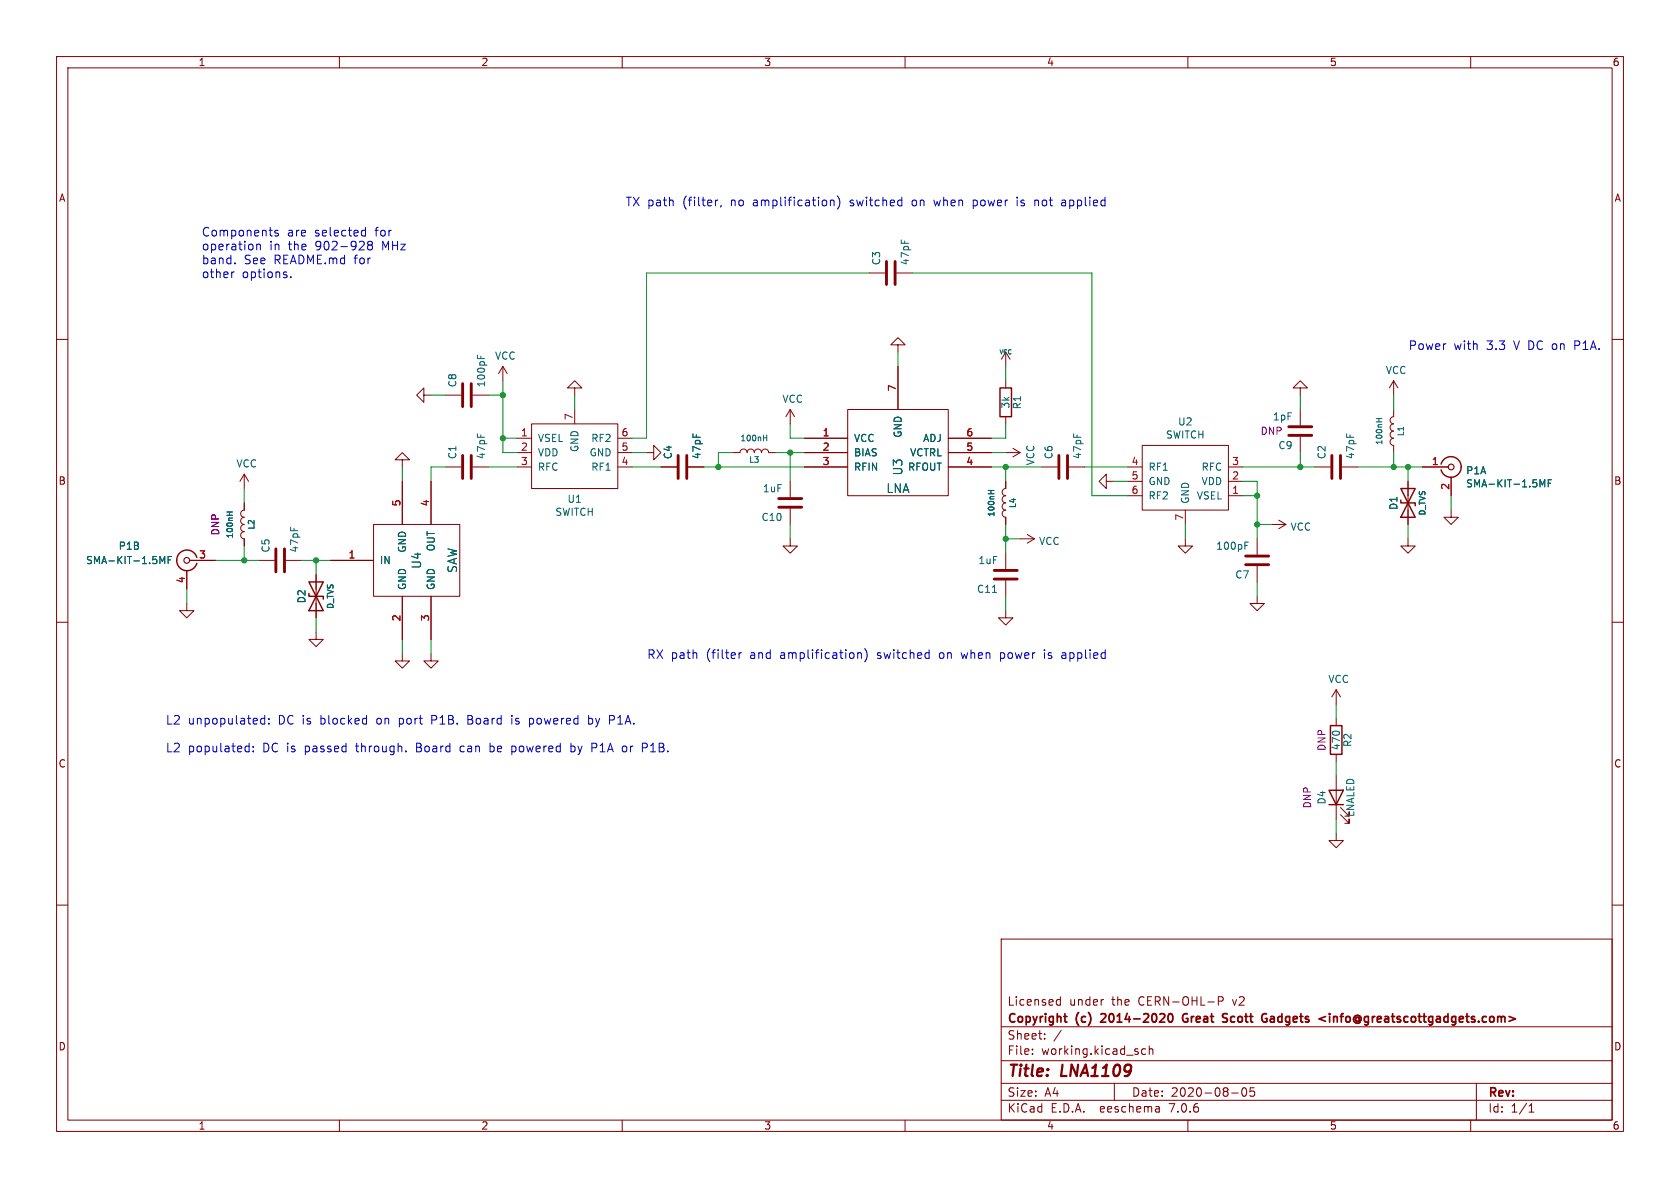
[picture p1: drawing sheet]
<svg xmlns="http://www.w3.org/2000/svg" width="297mm" height="210mm" viewBox="0 0 297 210" stroke-linecap="round" stroke-linejoin="round" font-family="sans-serif">
<g fill="none" stroke="#840000" stroke-width=".18">
<path d="M10 10h277v190h-277zM12 12h273v186h-273zM60 10v2M110 10v2M160 10v2M210 10v2M260 10v2M10 60h2M153.7 48.3h2.8M158.5 48.3h2.8M285 60h2M74.9 69.9v-1.3l-1.2 1.3 1.2 1.2v-1.2h1.3"/>
<path d="M78.7 69.9h2.8M83.6 69.9h2.8M88.9 64.8l-.8 1.2M88.9 64.8v2.5M88.9 64.8l.8 1.2M91.4 77.5h2.6M94 74.9h15.2v11.5h-15.2zM101.6 68.6h1.3l-1.3-1.3-1.3 1.3h1.3v1.3M101.6 72.4v2.5M109.2 77.5h2.6M139.7 72.4l-.8 1.3M139.7 72.4v2.5"/>
<path d="M139.7 72.4l.8 1.3M142.2 77.5h7.7M149.9 72.4h17.7v15.2h-17.7zM158.7 61h1.3l-1.3-1.3-1.2 1.3h1.2v1.2M158.7 64.8v7.6M167.6 77.5h7.7M177.8 62.2l-.8 1.3M177.8 62.2v2.6M177.8 67.3v1.3M177.8 73.7v1.2M177.8 62.2l.8 1.3M179.1 79.2l1.2 .8"/>
<path d="M201.9 78.7h15.3v11.5h-15.3zM229.9 68.6h1.2l-1.2-1.3-1.3 1.3h1.3v1.3M229.9 72.4v2.8M229.9 77.2v2.8M246.4 72.4v1.3a.64 .64 0 0 0-.7 .6 .64 .64 0 0 0 .7 .6 .64 .64 0 0 0-.7 .7 .64 .64 0 0 0 .7 .6 .64 .64 0 0 0-.7 .6 .64 .64 0 0 0 .7 .7 .64 .64 0 0 0-.7 .6 .64 .64 0 0 0 .7 .6v1.3M246.4 67.3l-.8 1.3M246.4 67.3v2.6M246.4 67.3l.7 1.3M33.5 99.1h4.6M43.2 88.9v1.3a.64 .64 0 0 0-.7 .6 .64 .64 0 0 0 .7 .6 .64 .64 0 0 0-.7 .7 .64 .64 0 0 0 .7 .6 .64 .64 0 0 0-.7 .6 .64 .64 0 0 0 .7 .7 .64 .64 0 0 0-.7 .6 .64 .64 0 0 0 .7 .7v1.2M43.2 83.8v2.6M43.2 83.8l-.8 1.3"/>
<path d="M43.2 83.8l.7 1.3M45.7 99.1h2.8M50.5 99.1h2.8M58.4 99.1h7.6M66 92.7h15.3v12.7h-15.3zM71.1 81.3h1.3l-1.3-1.3-1.3 1.3h1.3v1.3M71.1 85.1v7.6M76.2 85.1v7.6M78.7 82.6h2.8M83.6 82.6h2.8M91.4 82.6h2.6M91.4 80h2.6"/>
<path d="M109.2 82.6h2.6M109.2 80h2.6M114.3 80h1.3v-1.3l1.2 1.3-1.2 1.3v-1.3M116.8 82.6h2.8M121.7 82.6h2.8M129.5 80h1.3a.64 .64 0 0 1 .6-.6 .64 .64 0 0 1 .7 .6 .64 .64 0 0 1 .6-.6 .64 .64 0 0 1 .6 .6 .64 .64 0 0 1 .7-.6 .64 .64 0 0 1 .6 .6 .64 .64 0 0 1 .7-.6 .64 .64 0 0 1 .6 .6h1.3M139.7 95.3v1.2h1.3l-1.3 1.3-1.3-1.3h1.3M139.7 85.1v2.8M139.7 89.9v2.8M142.2 82.6h7.7M142.2 80h7.7M167.6 82.6h7.7"/>
<path d="M167.6 80h7.7M177.8 85.1v1.3a.64 .64 0 0 0-.6 .6 .64 .64 0 0 0 .6 .6 .64 .64 0 0 0-.6 .7 .64 .64 0 0 0 .6 .6 .64 .64 0 0 0-.6 .6 .64 .64 0 0 0 .6 .7 .64 .64 0 0 0-.6 .6 .64 .64 0 0 0 .6 .6v1.3M177.8 97.8v2.8M177.8 80h2.5M180.3 80l-1.2 .8M180.3 95.3h2.6M181.6 94.5l1.3 .8M182.9 95.3l-1.3 .7M184.1 82.6h2.8M189 82.6h2.8M195.6 85.1v-1.3l-1.3 1.3 1.3 1.3v-1.3h1.2M199.4 87.6h2.5"/>
<path d="M199.4 85.1h2.5M199.4 82.6h2.5M209.5 95.3v1.2h1.3l-1.3 1.3-1.2-1.3h1.2M209.5 90.2v2.5M217.2 87.6h2.5M217.2 85.1h2.5M217.2 82.6h2.5M222.2 95.3v2.7M224.8 92.7h2.5M226.1 91.9l1.2 .8M227.3 92.7l-1.2 .8M232.4 82.6h2.8"/>
<path d="M237.2 82.6h2.8M248.9 95.3v1.2h1.3l-1.3 1.3-1.3-1.3h1.3M248.9 85.1v7.6M251.5 82.6h4.5M256.5 90.2v1.2h1.3l-1.3 1.3-1.2-1.3h1.2M256.5 84.3v3.3M10 110h2M33 106.7v1.3h1.3l-1.3 1.2-1.3-1.2h1.3M33 100.8v3.3M55.9 111.8v1.2h1.2l-1.2 1.3-1.3-1.3h1.3M55.9 101.6v7.6M71.1 115.6v1.2h1.3l-1.3 1.3-1.3-1.3h1.3"/>
<path d="M71.1 105.4v7.6M76.2 115.6v1.2h1.3l-1.3 1.3-1.3-1.3h1.3M76.2 105.4v7.6M177.8 108v1.2h1.3l-1.3 1.3-1.3-1.3h1.3M177.8 102.6v2.8M222.2 105.4v1.3h1.3l-1.3 1.3-1.2-1.3h1.2M222.2 100.1v2.8M285 110h2M236.2 121.9v2.6M236.2 127v1.3M236.2 133.4v1.2M236.2 137.2v7.6"/>
<path d="M236.2 121.9l-.7 1.3M236.2 121.9l.8 1.3M10 160h2M236.2 147.3v1.3h1.3l-1.3 1.3-1.3-1.3h1.3M237 144l1.5 1.5v-.7v.7h-.8M237 142.7l1.5 1.6v-.8v.8h-.8M285 160h2M177 166h108v32h-108zM186.9 177.6h.6M186.9 176.8h.6M187.5 176.2v1.5M195 176.7h.1"/>
<path d="M215.4 177l.7-.1 .1-.2v-.4l-.2-.1h-.6v1.5M60 198v2M110 198v2M160 198v2M177 194.5h108M177 191.5h108M177 187.5h108M177 181.5h108M182.5 186.3v.1M182.5 185.5v.1M184.7 183.6v.1M184.7 182.8v.1"/>
<path d="M187.6 182.1l-1.3 2M197 191.5v3M202.5 185.5l-.4-.1-.3 .3v.4l.2 .2h.5M203.2 185.5l.2-.1 .3 .1 .1 .9M203.2 184.9v1.5M204.9 195.7l.1 .9M205 196.5l-.2 .1M205 196h-.2M210 198v2M217.7 193.2h1.2M219.7 192.4l.2-.1a.81 .81 0 0 1 .6 .6 .81 .81 0 0 1-.3 .8l-.2 .1a.81 .81 0 0 1-.3-1.4zM221.7 192.3h-.7v.7l.2-.1h.5l.1 .3-.1 .5-.2 .1-.5-.1"/>
<path d="M260 198v2M261 191.5v6.5M270.3 196.6h.9M270.3 195.5l.4-.4v1.5"/>
</g>
<g fill="none" stroke="#840000" stroke-width=".3">
<path d="M188.1 179.7h.5M194.7 179.3h-.1M195.4 179.8l-.8 .9h.9M206.6 179.3l.2-.1a.81 .81 0 0 1 .6 .6 .81 .81 0 0 1-.3 .8l-.1 .1a.81 .81 0 0 1-.4-1.4zM209.8 179.2a.75 .75 0 0 0-.8 .7 .75 .75 0 0 0 .7 .8l.2-.1M216.4 179.9l.4 .1 .2 .4-.3 .3h-.4M216.4 179.2l.6 .1M225.1 179.7l-.5 .1M235.1 179.2v.1M235.1 179.7v1M188.5 180.7h.1M209.7 180h.3"/>
<path d="M223.7 180h.3l-.1 .6M225.1 180.1h-.3a.29 .29 0 0 0-.3 .3 .29 .29 0 0 0 .3 .3h.3"/>
</g>
<g fill="none" stroke="#840000" stroke-width=".51">
<path d="M156.7 46.2v4.1M158.2 46.2v4.1M81.8 67.8v4.1M83.3 67.8v4.1M227.8 75.4h4.1M227.8 77h4.1M48.8 97v4.1M50.3 97v4.1M81.8 80.5v4.1M83.3 80.5v4.1M119.9 80.5v4.1M121.4 80.5v4.1"/>
<path d="M137.7 88.1h4M137.7 89.7h4M187.2 80.5v4.1M188.7 80.5v4.1M220.2 98.3h4.1M220.2 99.8h4.1M235.5 80.5v4.1M237 80.5v4.1M175.8 100.8h4M175.8 102.4h4"/>
</g>
<g fill="none" stroke="#006464" stroke-width=".18">
<path d="M84.4 62.8v.6M85 63v.4M135 77.4h.6M135.6 76.9v1M243.3 74h1M243.8 74v.6M28.3 98.4l.4 .9 .4-.9v1.2M29.7 99h.4M30.3 98.4h-.6v1.2M40.1 90.5h1M40.6 90.5v.6M174.7 86.7h1"/>
<path d="M175.2 86.7v.6M220.1 96.4h.4M220.1 95.8h.6M272.3 84.8l.4 .9 .4-.9v1.3M273.7 85.4h.4M274.3 84.8h-.6v1.3M175.5 104.7h.7"/>
</g>
<path d="M176.8 68.6h2v5.1h-2zM34.8 98.6a1.81 1.81 0 0 0-2.8-1 1.81 1.81 0 0 0 0 2.9 1.81 1.81 0 0 0 2.8-.9M247.6 88.4v.5h2.6v.5M247.6 86.4h2.6l-2.6 5h2.6zM254.8 82a1.81 1.81 0 0 1 2.8-.9 1.81 1.81 0 0 1 0 2.9 1.81 1.81 0 0 1-2.8-.9M54.6 104.9v.5h2.5v.5M54.6 102.9h2.5l-2.5 5.1h2.5zM234.9 139.7h2.6l-1.3 2.5zM235.2 128.3h2v5.1h-2zM234.9 142.2h2.6" fill="none" stroke="#840000" stroke-width=".25"/>
<g fill="none" stroke="#840000" stroke-width=".2">
<circle cx="33" cy="99.1" r=".51"/>
<circle cx="256.5" cy="82.6" r=".51"/>
</g>
<g fill="none" stroke="#0000c2" stroke-width=".18">
<path d="M126.9 35.4l-.3 .1M127.5 36.3l-.1 .3M146.8 35.5l.2-.1h.4l.1 1M146.8 35.4v1M148 34.6a1.75 1.75 0 0 1 0 2.4M165.1 35.4l.3 1M172.1 35.4v1.5M172.1 36.3l.1 .1M172.2 35.4h-.1M179.8 34.9v.1M179.8 35.4v1M182.9 35.4v1"/>
<path d="M183.5 35.4h-.3l-.3 .1M187.7 35.4h.6M188.4 35.7l-.5 .1a.3 .3 0 0 0-.2 .3 .3 .3 0 0 0 .2 .3l.5-.1M41.4 48.1h-.3M41.5 46.5v.1M45.4 43.3l.2-.1h.4v1M45.4 43.2v1M49.2 40.8l-.4-.1-.2 .2 .1 .2 .5 .2v.4h-.6M50.7 48.7v.3M51.4 48.9v.2M63.5 44.2h.9M64.2 40.7l.4 .1"/>
<path d="M64.3 42.8v.5M64.6 41.7h-.4M64.6 40.2v1.5M65.3 43.3l-.3 .3 .1 .4 .2 .2 .4-.1 .2-.2-.1-.4-.2-.2M65.3 43.3l-.3-.3 .3-.3h.3l.3 .2-.3 .4M65.3 43.3h.3M130.7 115.4v1M131.1 115.4l-.3 .1-.1 .2M151.6 115.5l.2-.1 .4 .1 .1 .9M151.6 115.4v1M152.9 114.7a1.75 1.75 0 0 1 0 2.3M169.9 115.4l.3 1"/>
<path d="M176.9 115.4v1.5M176.9 116.3l.1 .1M177 115.4l-.1 .1M184.7 114.9v.1M184.7 115.4v1M187.7 116.2l.2 .2h.4M188.2 115.4l-.4 .1M188.3 115.8h-.4l-.2 .2M43.6 131.9l.4 .1M44 131.4v1.5M44 132.8l-.4 .1M44.8 132.8v.1"/>
<path d="M44.8 132v.1M46.8 126.5v1.5M46.8 127.1l-.4-.1-.3 .3v.4l.1 .2h.6M47.5 127.9v.1M47.5 127.1v.1M71.8 132.8v.1M76.3 127.3h.6M76.9 126.5h-.6v1.5M81.4 132v.8M82.7 127.2h.5M83.2 126.5h-.5v1.5h.6M86.6 131.4v1.5"/>
<path d="M86.6 132.8l.2 .1M86.8 131.9l-.2 .1M90.5 126.5v.1M90.5 127v1M90.5 131.9v1.5M90.5 132.8l.4 .1M90.9 131.9l-.4 .1M93.6 127.9h.6M93.6 127.1h.6M93.6 127v1.5M100.9 132.8h.6M100.9 132h.6"/>
<path d="M100.9 131.4v1.5M104.1 127.1l.4-.1 .2 .1M104.1 126.5v1.5M104.6 131.4l.8 .1M104.7 127.9l-.2 .1-.4-.1M105.4 132.1l-.8 .1M107.8 126.5h.5l.3 .3M108.6 127l-.3 .3h-.5M110.5 131.9l.3 .3M110.8 132.6l-.3 .3M113.6 131.4h.5l.3 .3-.1 .4-.7 .1"/>
</g>
<g fill="none" stroke="#009600" stroke-width=".18">
<path d="M153.7 48.3h-39.4v29.2h-2.5M161.3 48.3h31.7v39.3h6.4M76.2 69.9h2.5M86.4 69.9h2.5M88.9 67.3v12.7h2.5M88.9 77.5h2.5M101.6 69.9v2.5M139.7 74.9v2.6h2.5M158.7 62.2v2.6M177.8 64.8v2.5M177.8 74.9v2.6h-2.5M229.9 69.9v2.5"/>
<path d="M246.4 69.9v2.5M38.1 99.1h7.6M43.2 86.4v2.5M43.2 96.5v2.6M53.3 99.1h5.1M55.9 99.1v2.5M71.1 82.6v2.5M78.7 82.6h-2.5v2.5M86.4 82.6h5M111.8 80h2.5M111.8 82.6h5M124.5 82.6h17.7"/>
<path d="M129.5 80h-2.5v2.6M137.2 80h5M139.7 80v5.1M139.7 92.7v2.6M175.3 80h2.5M175.3 82.6h8.8M177.8 82.6v2.5M177.8 92.7v5.1M177.8 95.3h2.5M191.8 82.6h7.6M196.8 85.1h2.6M209.5 92.7v2.6"/>
<path d="M219.7 85.1h2.5v10.2M219.7 87.6h2.5M219.7 82.6h12.7M222.2 92.7h2.6M229.9 80v2.6M240 82.6h11.5M246.4 80v2.6M248.9 82.6v2.5M248.9 92.7v2.6M256.5 87.6v2.6M33 104.1v2.6M55.9 109.2v2.6"/>
<path d="M71.1 113v2.6M76.2 113v2.6M177.8 105.4v2.6M222.2 102.9v2.5M236.2 124.5v2.5M236.2 134.6v2.6M236.2 144.8v2.5"/>
</g>
<g fill="#009600" stroke="#009600" stroke-width=".18">
<circle cx="127" cy="82.6" r=".46"/>
<circle cx="139.7" cy="80" r=".46"/>
<circle cx="177.8" cy="95.3" r=".46"/>
<circle cx="177.8" cy="82.6" r=".46"/>
<circle cx="222.2" cy="92.7" r=".46"/>
<circle cx="222.2" cy="87.6" r=".46"/>
<circle cx="55.9" cy="99.1" r=".46"/>
<circle cx="88.9" cy="69.9" r=".46"/>
<circle cx="88.9" cy="77.5" r=".46"/>
<circle cx="43.2" cy="99.1" r=".46"/>
<circle cx="229.9" cy="82.6" r=".46"/>
<circle cx="246.4" cy="82.6" r=".46"/>
<circle cx="248.9" cy="82.6" r=".46"/>
</g>
<g font-size="2.8" fill="#840000">
<text x="178" y="190.9">Title:</text>
<text x="187.7" y="190.9">LNA1109</text>
</g>
<g font-size="2.1" fill="#0000c2">
<text x="35.6" y="41.9">Components</text>
<text x="50.7" y="41.9">are</text>
<text x="55.7" y="41.9">selected</text>
<text x="66.5" y="41.9">for</text>
<text x="110.5" y="36.6">TX path</text>
<text x="120.7" y="36.6">(filter,</text>
<text x="129.3" y="36.6">no</text>
<text x="133.4" y="36.6">amplification)</text>
<text x="150.7" y="36.6">switched</text>
<text x="161.8" y="36.6">on</text>
<text x="165.8" y="36.6">when</text>
<text x="172.8" y="36.6">power</text>
<text x="180.7" y="36.6">is</text>
<text x="184" y="36.6">not</text>
<text x="188.9" y="36.6">applied</text>
<text x="35.6" y="44.4">operation</text>
<text x="35.6" y="46.8">band.</text>
<text x="43.1" y="46.8">See</text>
<text x="47.6" y="44.4">in</text>
<text x="48.5" y="46.8">README.md</text>
<text x="51" y="44.4">the</text>
<text x="55.9" y="44.4">902-928</text>
<text x="62.8" y="46.8">for</text>
<text x="67.8" y="44.4">MHz</text>
<text x="35.6" y="49.3">other</text>
<text x="42.8" y="49.3">options.</text>
<text x="248.9" y="62">Power</text>
<text x="257" y="62">with</text>
<text x="262.9" y="62">3.3</text>
<text x="267.8" y="62">V DC on</text>
<text x="278.9" y="62">P1A.</text>
<text x="114.3" y="116.6">RX path</text>
<text x="124.9" y="116.6">(filter</text>
<text x="132.8" y="116.6">and</text>
<text x="138.2" y="116.6">amplification)</text>
<text x="155.5" y="116.6">switched</text>
<text x="166.6" y="116.6">on</text>
<text x="170.7" y="116.6">when</text>
<text x="177.6" y="116.6">power</text>
<text x="185.6" y="116.6">is</text>
<text x="188.8" y="116.6">applied</text>
<text x="29.2" y="128.2">L2</text>
<text x="33.2" y="128.2">unpopulated:</text>
<text x="49.3" y="128.2">DC is</text>
<text x="56.9" y="128.2">blocked</text>
<text x="67" y="128.2">on</text>
<text x="71.1" y="128.2">port</text>
<text x="76.9" y="128.2">P1B.</text>
<text x="83.5" y="128.2">Board</text>
<text x="91.4" y="128.2">is</text>
<text x="94.7" y="128.2">powered</text>
<text x="105.3" y="128.2">by</text>
<text x="109.1" y="128.2">P1A.</text>
<text x="29.2" y="133.1">L2</text>
<text x="33.2" y="133.1">populated:</text>
<text x="46.5" y="133.1">DC is</text>
<text x="54.1" y="133.1">passed</text>
<text x="63.4" y="133.1">through.</text>
<text x="74.1" y="133.1">Board</text>
<text x="82" y="133.1">can</text>
<text x="87.4" y="133.1">be</text>
<text x="91.4" y="133.1">powered</text>
<text x="102" y="133.1">by</text>
<text x="105.9" y="133.1">P1A</text>
<text x="111.4" y="133.1">or</text>
<text x="115.1" y="133.1">P1B.</text>
</g>
<g font-size="2.1" fill="#006464">
<text x="156.6" y="87.4">LNA</text>
<text x="159.7" y="84.2" transform="rotate(-90 159.7 84.2)">U3</text>
<text x="74.7" y="100.7" transform="rotate(-90 74.7 100.7)">U4</text>
<text x="81" y="101.4" transform="rotate(-90 81 101.4)">SAW</text>
</g>
<g font-size="2.1" fill="#840000">
<text x="178" y="178">Licensed</text>
<text x="189" y="178">under</text>
<text x="196.6" y="178">the</text>
<text x="201.4" y="178">CERN-OHL-P</text>
<text x="218.2" y="178">v2</text>
<text x="178" y="184">Sheet:</text>
<text x="178" y="181.2">Copyright</text>
<text x="190.3" y="181.2">(c)</text>
<text x="195.3" y="181.2">2014-2020</text>
<text x="210.4" y="181.2">Great</text>
<text x="218" y="181.2">Scott</text>
<text x="225.6" y="181.2">Gadgets</text>
<text x="236.2" y="181.2">&lt;info@greatscottgadgets.com&gt;</text>
<text x="178" y="186.7">File:</text>
<text x="184.1" y="186.7">working.kicad_sch</text>
<text x="178" y="196.9">KiCad</text>
<text x="178" y="194.1">Size:</text>
<text x="184.7" y="194.1">A4</text>
<text x="185.7" y="196.9">E.D.A.</text>
<text x="194.6" y="196.9">eeschema</text>
<text x="200" y="194.1">Date:</text>
<text x="207" y="196.9">7.0.6</text>
<text x="207" y="194.1">2020-08-05</text>
<text x="263" y="194.3">Rev:</text>
<text x="263" y="196.9">Id:</text>
<text x="267.1" y="196.9">1/1</text>
</g>
<g font-size="1.8" fill="#840000">
<text x="35" y="11.9">1</text>
<text x="85" y="11.9">2</text>
<text x="135" y="11.9">3</text>
<text x="185" y="11.9">4</text>
<text x="235" y="11.9">5</text>
<text x="285" y="11.9">6</text>
<text x="10.3" y="35.9">A</text>
<text x="285.3" y="35.9">A</text>
<text x="10.3" y="85.9">B</text>
<text x="285.3" y="85.9">B</text>
<text x="10.3" y="135.9">C</text>
<text x="285.3" y="135.9">C</text>
<text x="10.3" y="185.9">D</text>
<text x="285.3" y="185.9">D</text>
<text x="35" y="199.9">1</text>
<text x="85" y="199.9">2</text>
<text x="135" y="199.9">3</text>
<text x="185" y="199.9">4</text>
<text x="235" y="199.9">5</text>
<text x="285" y="199.9">6</text>
</g>
<g font-size="1.8" fill="#006464">
<text x="155.8" y="47" transform="rotate(-90 155.8 47)">C3</text>
<text x="160.9" y="47" transform="rotate(-90 160.9 47)">47pF</text>
<text x="87.4" y="63.8">VCC</text>
<text x="80.9" y="68.6" transform="rotate(-90 80.9 68.6)">C8</text>
<text x="86" y="68.6" transform="rotate(-90 86 68.6)">100pF</text>
<text x="138.2" y="71.4">VCC</text>
<text x="244.9" y="66.3">VCC</text>
<text x="159.6" y="77.5" transform="rotate(-90 159.6 77.5)">GND</text>
<text x="178.7" y="72.3" transform="rotate(-90 178.7 72.3)">3k</text>
<text x="180.7" y="72.5" transform="rotate(-90 180.7 72.5)">R1</text>
<text x="206" y="77.7">SWITCH</text>
<text x="208.2" y="75.4">U2</text>
<text x="224.9" y="74.5">1pF</text>
<text x="41.7" y="82.8">VCC</text>
<text x="80.9" y="81.3" transform="rotate(-90 80.9 81.3)">C1</text>
<text x="86" y="81.3" transform="rotate(-90 86 81.3)">47pF</text>
<text x="95" y="78.3">VSEL</text>
<text x="95" y="80.9">VDD</text>
<text x="95" y="83.4">RFC</text>
<text x="102.5" y="80" transform="rotate(-90 102.5 80)">GND</text>
<text x="104.1" y="80.9">GND</text>
<text x="104.4" y="83.4">RF1</text>
<text x="104.4" y="78.3">RF2</text>
<text x="119" y="81.3" transform="rotate(-90 119 81.3)">C4</text>
<text x="124.1" y="81.3" transform="rotate(-90 124.1 81.3)">47pF</text>
<text x="150.9" y="78.3">VCC</text>
<text x="150.9" y="80.9">BIAS</text>
<text x="150.9" y="83.4">RFIN</text>
<text x="160.4" y="83.4">RFOUT</text>
<text x="160.8" y="80.9">VCTRL</text>
<text x="163.1" y="78.3">ADJ</text>
<text x="183.1" y="82.4" transform="rotate(-90 183.1 82.4)">VCC</text>
<text x="186.3" y="81.3" transform="rotate(-90 186.3 81.3)">C6</text>
<text x="191.4" y="81.3" transform="rotate(-90 191.4 81.3)">47pF</text>
<text x="202.9" y="83.4">RF1</text>
<text x="212.3" y="83.4">RFC</text>
<text x="225.9" y="79.6">C9</text>
<text x="234.5" y="81.3" transform="rotate(-90 234.5 81.3)">C2</text>
<text x="239.6" y="81.3" transform="rotate(-90 239.6 81.3)">47pF</text>
<text x="100.2" y="89.1">U1</text>
<text x="134.8" y="87.2">1uF</text>
<text x="202.9" y="86">GND</text>
<text x="202.9" y="88.5">RF2</text>
<text x="210.4" y="89.2" transform="rotate(-90 210.4 89.2)">GND</text>
<text x="211.5" y="88.5">VSEL</text>
<text x="212.3" y="86">VDD</text>
<text x="259.1" y="84">P1A</text>
<text x="259.1" y="86.4">SMA-KIT-1.5MF</text>
<text x="98.1" y="91.4">SWITCH</text>
<text x="134.5" y="92.3">C10</text>
<text x="228.1" y="94">VCC</text>
<text x="247.2" y="90.2" transform="rotate(-90 247.2 90.2)">D1</text>
<text x="15.1" y="99.9">SMA-KIT-1.5MF</text>
<text x="20.9" y="97.4">P1B</text>
<text x="47.9" y="97.8" transform="rotate(-90 47.9 97.8)">C5</text>
<text x="52.9" y="97.8" transform="rotate(-90 52.9 97.8)">47pF</text>
<text x="67.1" y="99.9">IN</text>
<text x="72" y="97.8" transform="rotate(-90 72 97.8)">GND</text>
<text x="77.1" y="97.6" transform="rotate(-90 77.1 97.6)">OUT</text>
<text x="172.9" y="99.9">1uF</text>
<text x="183.6" y="96.5">VCC</text>
<text x="214.9" y="97.4">100pF</text>
<text x="54.2" y="106.8" transform="rotate(-90 54.2 106.8)">D2</text>
<text x="72" y="104.4" transform="rotate(-90 72 104.4)">GND</text>
<text x="77.1" y="104.4" transform="rotate(-90 77.1 104.4)">GND</text>
<text x="172.6" y="105">C11</text>
<text x="218.3" y="102.5">C7</text>
<text x="234.7" y="120.9">VCC</text>
<text x="237.1" y="132.7" transform="rotate(-90 237.1 132.7)">470</text>
<text x="239.1" y="132.2" transform="rotate(-90 239.1 132.2)">R2</text>
<text x="234.5" y="142.3" transform="rotate(-90 234.5 142.3)">D4</text>
<text x="239.6" y="144.5" transform="rotate(-90 239.6 144.5)">LNALED</text>
</g>
<g font-size="1.8" fill="#a90000">
<text x="158.5" y="69.3" transform="rotate(-90 158.5 69.3)">7</text>
<text x="92" y="77.2">1</text>
<text x="101.3" y="74.4" transform="rotate(-90 101.3 74.4)">7</text>
<text x="109.8" y="77.2">6</text>
<text x="145.3" y="77.2">1</text>
<text x="170.7" y="77.2">6</text>
<text x="92" y="79.8">2</text>
<text x="92" y="82.3">3</text>
<text x="109.8" y="82.3">4</text>
<text x="109.8" y="79.8">5</text>
<text x="145.3" y="79.8">2</text>
<text x="145.3" y="82.3">3</text>
<text x="170.7" y="82.3">4</text>
<text x="170.7" y="79.8">5</text>
<text x="200" y="82.3">4</text>
<text x="217.7" y="82.3">3</text>
<text x="253" y="82.3">1</text>
<text x="70.9" y="89.6" transform="rotate(-90 70.9 89.6)">5</text>
<text x="75.9" y="89.6" transform="rotate(-90 75.9 89.6)">4</text>
<text x="200" y="84.8">5</text>
<text x="200" y="87.4">6</text>
<text x="217.7" y="87.4">1</text>
<text x="217.7" y="84.8">2</text>
<text x="256.3" y="86.7" transform="rotate(-90 256.3 86.7)">2</text>
<text x="209.3" y="92.1" transform="rotate(-90 209.3 92.1)">7</text>
<text x="35.1" y="98.8">3</text>
<text x="61.5" y="98.8">1</text>
<text x="32.8" y="103.2" transform="rotate(-90 32.8 103.2)">4</text>
<text x="70.9" y="109.9" transform="rotate(-90 70.9 109.9)">2</text>
<text x="75.9" y="109.9" transform="rotate(-90 75.9 109.9)">3</text>
</g>
<g font-size="1.8" fill="#840084">
<text x="222.8" y="77.1">DNP</text>
<text x="39" y="94.7" transform="rotate(-90 39 94.7)">DNP</text>
<text x="234.5" y="132.8" transform="rotate(-90 234.5 132.8)">DNP</text>
<text x="232" y="143" transform="rotate(-90 232 143)">DNP</text>
</g>
<g font-size="1.4" fill="#006464">
<text x="248.4" y="77.2" transform="rotate(-90 248.4 77.2)">L1</text>
<text x="130.8" y="78.2">100nH</text>
<text x="132.3" y="82">L3</text>
<text x="244.6" y="78.8" transform="rotate(-90 244.6 78.8)">100nH</text>
<text x="179.8" y="89.9" transform="rotate(-90 179.8 89.9)">L4</text>
<text x="41.4" y="95.3" transform="rotate(-90 41.4 95.3)">100nH</text>
<text x="45.2" y="93.7" transform="rotate(-90 45.2 93.7)">L2</text>
<text x="176" y="91.5" transform="rotate(-90 176 91.5)">100nH</text>
<text x="252.2" y="91.2" transform="rotate(-90 252.2 91.2)">D_TVS</text>
<text x="59.2" y="107.7" transform="rotate(-90 59.2 107.7)">D_TVS</text>
</g>
<text font-size="1.1" fill="#006464" x="176.6" y="62.8">VCC</text>
</svg>
